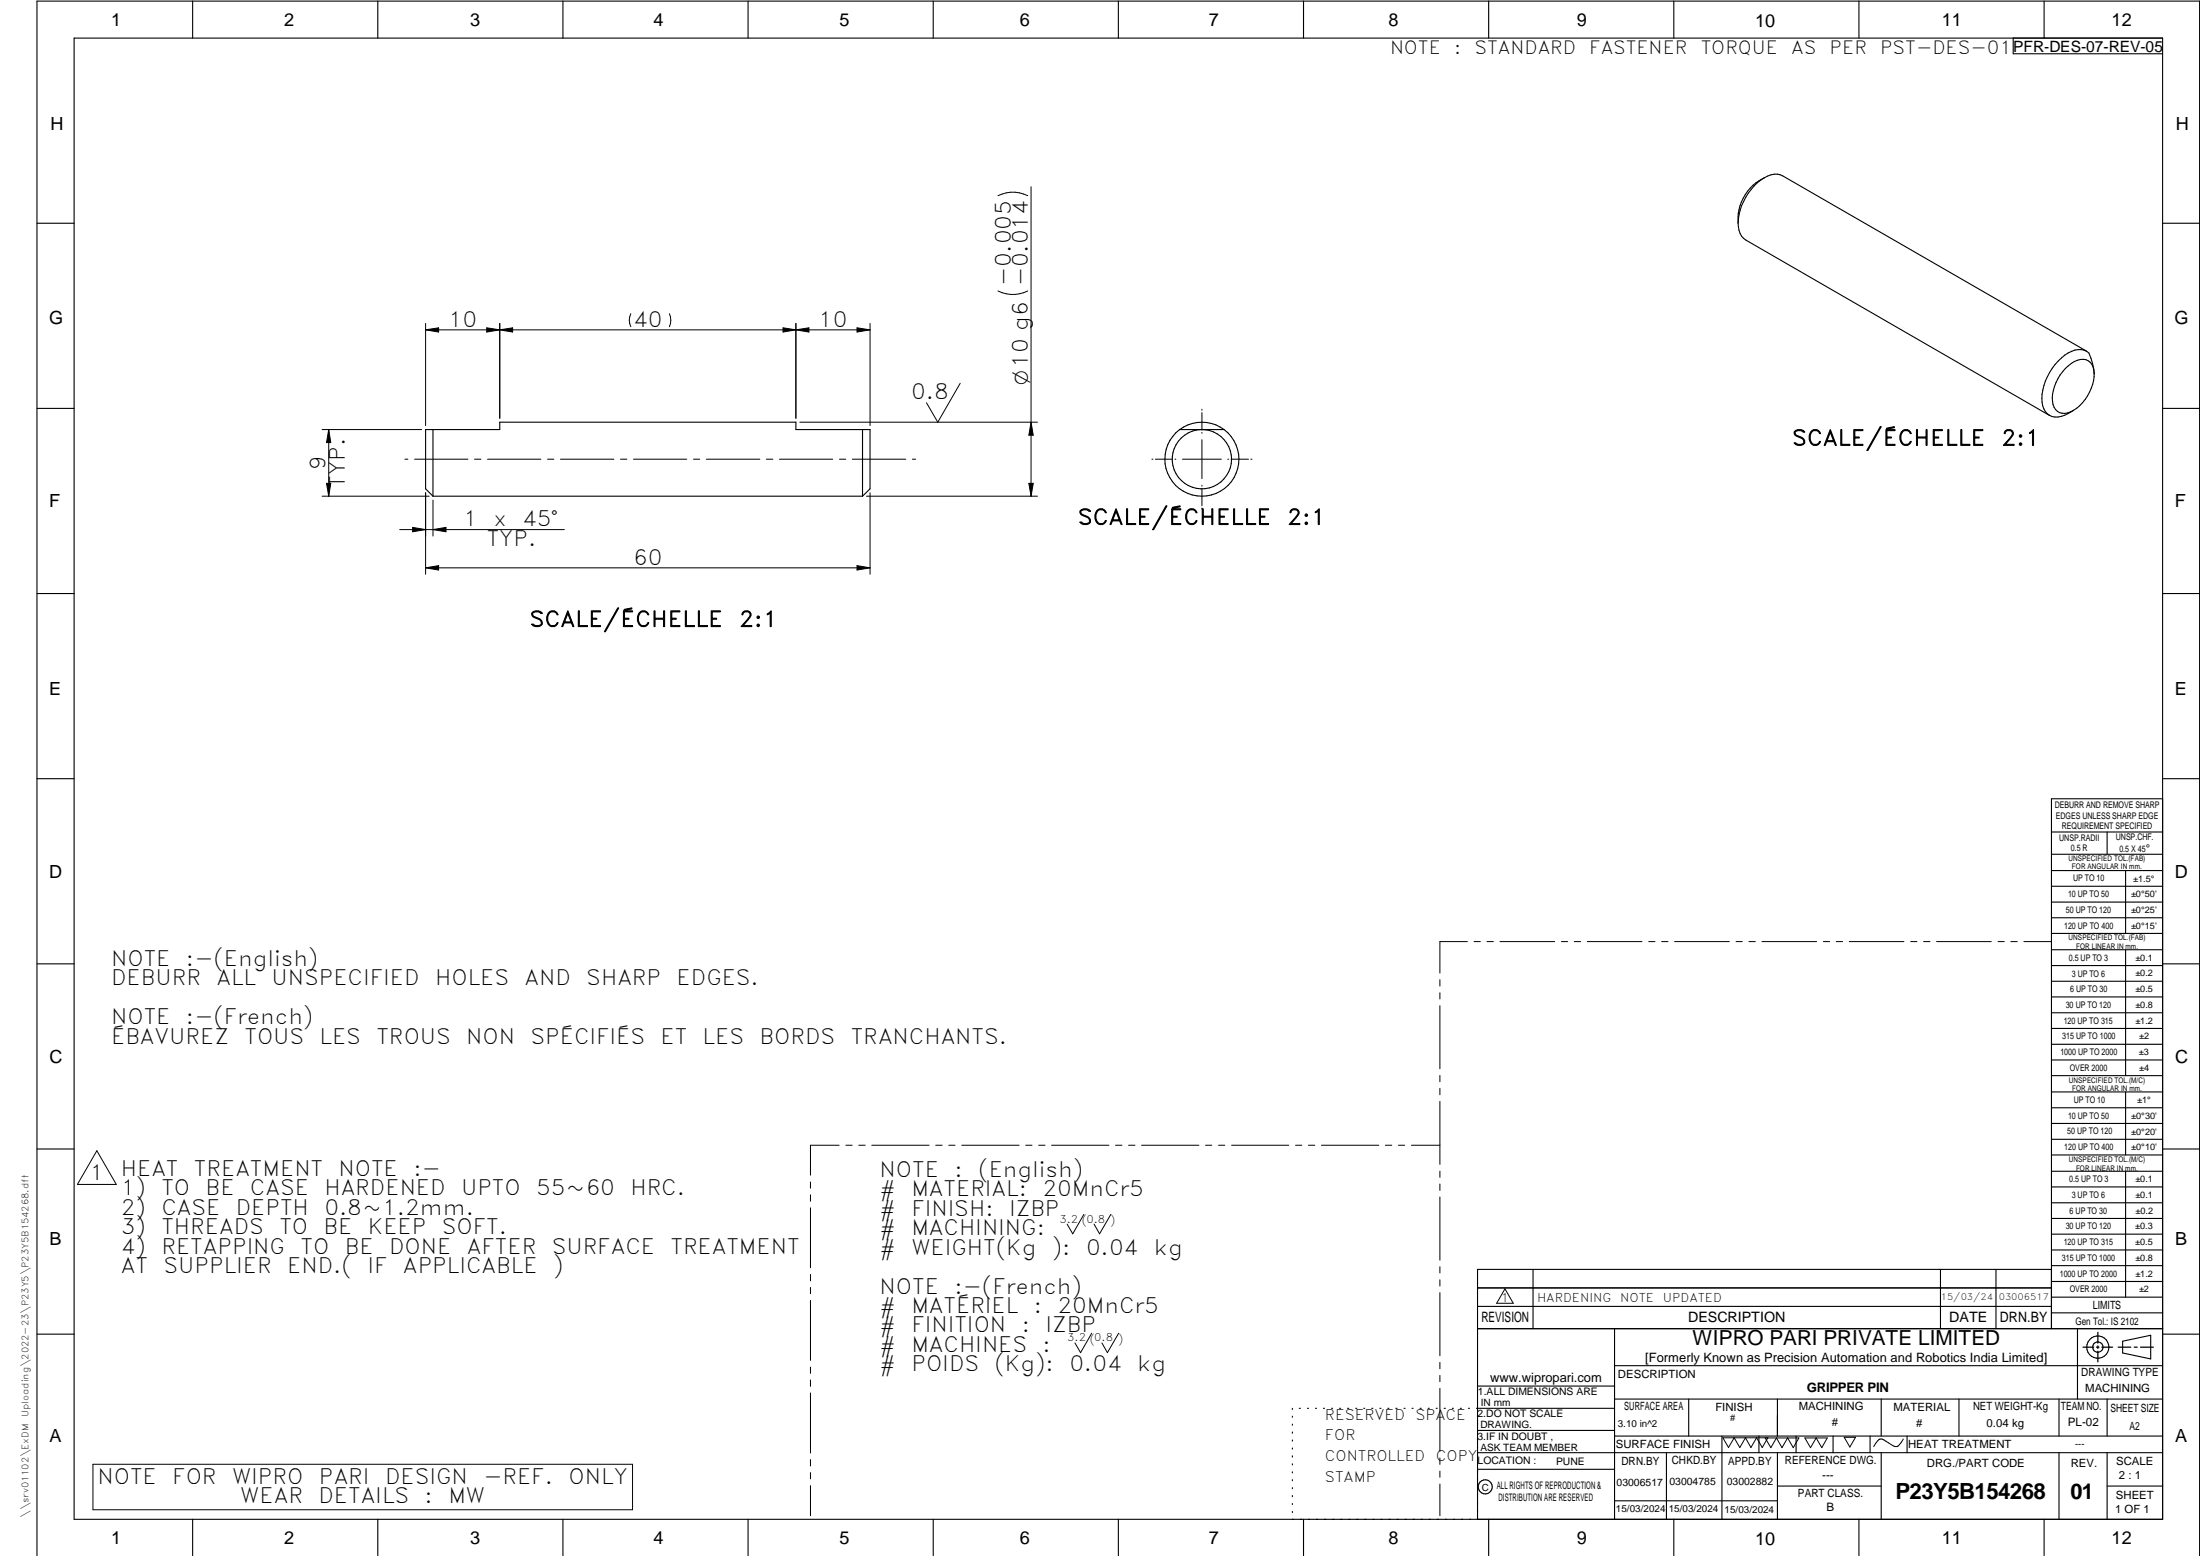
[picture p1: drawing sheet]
<svg xmlns="http://www.w3.org/2000/svg" width="594mm" height="420mm" viewBox="0 0 594 420" stroke-linecap="round" stroke-linejoin="round" font-family="sans-serif">
<g fill="none" stroke="#000" stroke-width=".3">
<path d="M20 10.3h564v400h-564zM52 .3v10M102 .3v10M152 .3v10M202 .3v10M252 .3v10M302 .3v10M352 .3v10M402 .3v10M452 .3v10M502 .3v10M543.6 10.3v4.2h40.4"/>
<path d="M552 .3v10M476.4 48a12.5 12.5 0 0 0-7.1 12.2M476.4 48a15.5 15.5 0 0 0-7.1 12.2M476.4 48a4.8 4.8 0 0 1 5-.5l82 47.3M10 60.3h10M469.3 60.2a5.1 5.1 0 0 0 2.1 4.6l82.1 47.4M584 60.3h10M557.7 99.5a6.3 6.3 0 0 1 5.5-2.4 3.5 3.5 0 0 1 2.3 3.6 11.8 11.8 0 0 1-7.2 10.8 3.1 3.1 0 0 1-4-3.1 11.8 11.8 0 0 1 3.4-8.9zM10 110.3h10M116.9 116v18M232.9 116v18M318.6 116a10 10 0 0 0-1.5 14.7 10 10 0 0 0 14.8 0 10 10 0 0 0-1.4-14.7"/>
<path d="M318.6 116h11.9M330.5 116a10 10 0 0 0-11.9 0M565.5 101a16.7 16.7 0 0 0-1.4-5.7 4.5 4.5 0 0 0-5.6 0 15.4 15.4 0 0 0-7.1 13.3 4 4 0 0 0 6.1 3.5l2.4-1.2M584 110.3h10M116.9 134l-2-2v-16h20.1v-2h79.9v2h20v16l-2 2M116.9 134h116M10 160.3h10M584 160.3h10M10 210.3h10M584 215.7h-30v143.1M584 210.3h10M554 224.7h30"/>
<path d="M554 230.7h30M554 235.1h30M554 239.3h30M569 224.7v6M574 235.1v17M554 243.6h30M554 247.8h30M554 252.1h30M554 256.5h30M574 256.5v33.9M10 260.3h10M554 260.7h30"/>
<path d="M554 265h30M554 269.2h30M554 273.5h30M554 277.7h30M584 260.3h10M554 282h30M554 286.2h30M554 290.4h30M554 294.9h30M554 299.1h30M574 294.9v17M10 310.3h10"/>
<path d="M554 303.4h30M554 307.6h30M554 311.9h30M554 316.3h30M574 316.3v34M584 310.3h10M554 320.5h30M554 324.8h30M554 329h30M554 333.2h30M554 337.5h30M399 358.8h185"/>
<path d="M399 352.8h155M399 347.8h155M414 342.8v16M436 358.8v51.5M524 342.8v16M539 342.8v16M554 341.8h30M554 346h30M554 350.3h30M554 354.5h30M554 342.8h-155v67.5M561 358.8v19"/>
<path d="M10 360.3h10M399 374.3h37M436 368.8h148M436 377.8h148M456 377.8v10M480 377.8v10M508 377.8v10M529 377.8v10M556 377.8v10M569 377.8v10M573.2 362.2l7.6-1.6v6.3l-7.6-1.6zM584 360.3h10"/>
<path d="M349 380.3v.3M349 382.4v.3M349 384.6v.3M349 386.7v.3M349 388.8v.3M349 391v.3M349 393.1v.3M349 395.3v.3M349 397.4v.3M349 399.5v.3M350.9 380.3h.2M353.1 380.3h.2"/>
<path d="M355.2 380.3h.3M357.4 380.3h.3M359.6 380.3h.3M361.7 380.3h.3M363.9 380.3h.3M366.1 380.3h.3M368.3 380.3h.2M370.4 380.3h.3M372.6 380.3h.3M374.8 380.3h.3M376.9 380.3h.4M379.1 380.3h.3"/>
<path d="M381.3 380.3h.3M383.4 380.3h.4M385.6 380.3h.3M387.8 380.3h.3M390 380.3h.3M392.2 380.3h.3M394.3 380.3h.3M396.5 380.3h.3M398.7 380.3h37.3M399 386.2h37M399 396.7h37M436 387.8h148"/>
<path d="M450 392.3v18M465 387.8v22.5M475 387.8v4.5M480 392.3v18M485 387.8v4.5M495 387.8v4.5M505 387.8v4.5M508 392.3v18M515 387.8v4.5M556 392.3v18M569 392.3v18M584 392.3h-185"/>
<path d="M52 410.3v9.7M102 410.3v9.7M152 410.3v9.7M202 410.3v9.7M252 410.3v9.7M302 410.3v9.7M349 401.7v.3M349 403.8v.4M349 406v.3M349 408.1v.3M352 410.3v9.7M402 410.3v9.7"/>
<path d="M436 405.3h44M452 410.3v9.7M480 401.3h28M502 410.3v9.7M552 410.3v9.7M569 401.3h15M10 420v-419.7h584v419.7"/>
<circle cx="324.6" cy="124" r="8"/>
<circle cx="566.5" cy="363.8" r="2.99"/>
<circle cx="566.5" cy="363.7" r="1.41"/>
<circle cx="401.1" cy="401.5" r="1.9"/>
</g>
<path d="M566.5 359.7v3M562.5 363.8h2.9M566.1 363.8h.7M566.5 363.4v.7M566.5 364.9v2.8M567.6 363.8h2.9M572 363.8h3.4M576.3 363.8h.8M578 363.8h3.5" fill="none" stroke="#000" stroke-width=".34"/>
<g fill="none" stroke="#000" stroke-width=".27">
<path d="M269.5 52.8a9 9 0 0 1 8 0M278.4 50.4v83.6M277.5 78.6a9 9 0 0 1-8 0M114.9 89.1l3.5-.6v1.2zM114.9 87.3v27.6M114.9 89.1h120M131.4 88.5l3.6 .6-3.6 .6zM135 87.3v25.6M135 89.1l3.4-.6v1.2zM170.3 84.7a3.9 3.9 0 0 0 0 3.5M180.8 84.7a4.2 4.2 0 0 1 0 3.5M211.4 88.5l3.5 .6-3.5 .6z"/>
<path d="M214.9 87.3v25.6M214.9 89.1l3.5-.6v1.2zM231.4 88.5l3.5 .6-3.5 .6zM234.9 87.3v27.6M87 116h26.9M88.8 116l.5 3.5h-1.1zM88.8 116v18M216 114h64.2M259.3 103.5l-6.1 10.5-3-5.2M278.4 114l.6 3.5h-1.2zM324.6 110.5v.3M324.6 111.4v4.7"/>
<path d="M324.6 116.8v.2M324.6 118.7v10.5M87 134h28.9M88.2 130.5h1.1l-.5 3.5zM109.3 124h.8M112 124h14.4M114.9 133.1v22M116.9 135v9.7M128.1 124h1.8M131.6 124h14.4M147.9 124h1.7M151.3 124h14.5"/>
<path d="M167.5 124h1.8M171.1 124h14.4M187.3 124h1.7M190.7 124h14.5M207 124h1.7M210.5 124h14.4M226.7 124h1.7M230.2 124h14.4M234 134h46.2M234.9 133.1v22M246.4 124h.9M277.8 130.5h1.2l-.6 3.5z"/>
<path d="M311.1 124h.3M312 124h4.6M317.3 124h.2M319.3 124h10.5M324.6 131v.3M324.6 131.9v4.7M324.6 137.2v.3M331.5 124h.3M332.4 124h4.7M337.8 124h.3M107.9 143h44.5M111.4 142.4l3.5 .6-3.5 .6z"/>
<path d="M114.9 153.3l3.5-.6v1.2zM114.9 153.3h120M116.9 143l3.5-.6v1.2zM231.4 152.7l3.5 .6-3.5 .6zM396.2 254.3h-7.4v8.5M398.1 254.3h1.6M401.5 254.3h1.8M405 254.3h14.8M421.6 254.3h1.7M425.1 254.3h1.7M428.6 254.3h14.8M445.2 254.3h1.7"/>
<path d="M448.7 254.3h1.7M452.2 254.3h14.8M468.8 254.3h1.7M472.3 254.3h1.7M475.8 254.3h14.8M492.4 254.3h1.7M495.8 254.3h1.8M499.4 254.3h14.7M516 254.3h1.6M519.4 254.3h1.8M522.9 254.3h14.8M539.5 254.3h1.7"/>
<path d="M543 254.3h1.7M546.5 254.3h7.4M388.8 264.5v1.8M388.8 268.1v1.6M388.8 271.6v17M388.8 290.4v1.7M388.8 293.9v1.7M388.8 297.4v17M26.2 310.7l5.2 9.1h-10.5zM218.9 319.2v1.6M226.6 309.2h-7.7v8.1M228.4 309.2h1.7"/>
<path d="M231.9 309.2h1.7M235.4 309.2h15.5M252.7 309.2h1.7M256.2 309.2h1.7M259.7 309.2h15.5M277 309.2h1.7M280.5 309.2h1.7M284 309.2h15.5M301.2 309.2h1.8M304.8 309.2h1.7M308.3 309.2h15.5M325.5 309.2h1.7"/>
<path d="M329.1 309.2h1.6M332.6 309.2h15.4M349.8 309.2h1.7M353.3 309.2h1.7M356.8 309.2h15.5M374.1 309.2h1.7M377.6 309.2h1.7M381.1 309.2h7.7M388.8 316.2v1.7M388.8 319.7v1.7M218.9 322.6v1.8M218.9 326.1v16.2"/>
<path d="M292.7 327.9l-3 5.3-1.5-2.7M300 327.9l-3.1 5.3-1.5-2.7M388.8 323.2v17.1M218.9 344.1v1.8M218.9 347.6v1.7M218.9 351.2v16.1M388.8 342.1v1.6M388.8 345.6v1.7M388.8 349v17.1M406.4 348l2.2 3.9h-4.5zM218.9 369.1v1.7M218.9 372.6v1.8"/>
<path d="M218.9 376.1v16.2M294.8 360l-3 5.3-1.5-2.7M302.1 360l-3.1 5.3-1.4-2.7M388.8 367.9v1.7M388.8 371.4v1.7M388.8 374.9v17M25.1 395.4h145.7v12.3h-145.7zM218.9 394.1v1.8M218.9 397.6v1.7M388.8 393.7v1.7M388.8 397.2v1.7M465.2 388.2h12.2l-1.5 2.7-1.6-2.7-1.5 2.7-1.5-2.7-1.5 2.7-1.5-2.7-1.5 2.7z"/>
<path d="M476.7 388.3h9.1l-1.6 2.6-1.5-2.6-1.5 2.6-1.5-2.6-1.5 2.6zM487.4 388.3h6l-1.5 2.6-1.5-2.6-1.5 2.6zM498 388.1h3.1l-1.6 2.6zM514 388.6l-1.1 1.5a1.2 1.2 0 0 1-1.8 .3l-1.8-1.2a1.55 1.55 0 0 0-1.6-.6 1.55 1.55 0 0 0-1.2 1.1l-.5 .9M218.9 401.2v8.1M388.8 400.7v8.6"/>
</g>
<g fill="#000">
<path d="M114.9 89.1l3.5-.6v1.2zM131.4 88.5l3.6 .6-3.6 .6zM135 89.1l3.4-.6v1.2zM211.4 88.5l3.5 .6-3.5 .6zM214.9 89.1l3.5-.6v1.2zM231.4 88.5l3.5 .6-3.5 .6zM88.8 116l.5 3.5h-1.1zM278.4 114l.6 3.5h-1.2zM88.2 130.5h1.1l-.5 3.5zM277.8 130.5h1.2l-.6 3.5zM111.4 142.4l3.5 .6-3.5 .6zM114.9 153.3l3.5-.6v1.2z"/>
<path d="M116.9 143l3.5-.6v1.2zM231.4 152.7l3.5 .6-3.5 .6z"/>
</g>
<text font-size="6" x="511.8" y="404.8">P23Y5B154268</text>
<text font-size="5.9" x="559.1" y="404.7">01</text>
<g font-size="5.7">
<text x="273" y="77.3" transform="rotate(-90 273 77.3)">-0.005</text>
<text x="277.5" y="77.3" transform="rotate(-90 277.5 77.3)">-0.014</text>
<text x="121" y="88.2">10</text>
<text x="171" y="88.2">40</text>
<text x="221" y="88.2">10</text>
<text x="246.1" y="107.9">0.8</text>
<text x="483.9" y="120.3">SCALE/ÉCHELLE</text>
<text x="540.4" y="120.3">2:1</text>
<text x="87.9" y="127" transform="rotate(-90 87.9 127)">9</text>
<text x="93.1" y="131.7" transform="rotate(-90 93.1 131.7)">TYP.</text>
<text x="125.1" y="142.1">1</text>
<text x="133.3" y="142.1">x</text>
<text x="141" y="142.1">45°</text>
<text x="291" y="141.6">SCALE/ÉCHELLE</text>
<text x="347.6" y="141.6">2:1</text>
<text x="131.4" y="147.4">TYP.</text>
<text x="171" y="152.4">60</text>
<text x="143" y="169.2">SCALE/ÉCHELLE</text>
<text x="199.6" y="169.2">2:1</text>
<text x="30" y="260.8">NOTE</text>
<text x="50.2" y="260.8">:-(English)</text>
<text x="30" y="266.1">DEBURR</text>
<text x="58.5" y="266.1">ALL</text>
<text x="73.4" y="266.1">UNSPECIFIED</text>
<text x="117.5" y="266.1">HOLES</text>
<text x="141.7" y="266.1">AND</text>
<text x="158.3" y="266.1">SHARP</text>
<text x="182.7" y="266.1">EDGES.</text>
<text x="30" y="276.6">NOTE</text>
<text x="30" y="281.8">ÉBAVUREZ</text>
<text x="50.2" y="276.6">:-(French)</text>
<text x="66" y="281.8">TOUS</text>
<text x="86.3" y="281.8">LES</text>
<text x="101.6" y="281.8">TROUS</text>
<text x="125.9" y="281.8">NON</text>
<text x="143.3" y="281.8">SPÉCIFIÉS</text>
<text x="178.4" y="281.8">ET</text>
<text x="189.7" y="281.8">LES</text>
<text x="205.1" y="281.8">BORDS</text>
<text x="229.7" y="281.8">TRANCHANTS.</text>
<text x="32.6" y="317.5">HEAT</text>
<text x="52.4" y="317.5">TREATMENT</text>
<text x="91.4" y="317.5">NOTE</text>
<text x="111.6" y="317.5">:-</text>
<text x="237.5" y="317.8">NOTE</text>
<text x="257.7" y="317.8">:</text>
<text x="264.1" y="317.8">(English)</text>
<text x="24.2" y="318.5">1</text>
<text x="32.6" y="322.8">1)</text>
<text x="43.6" y="322.8">TO</text>
<text x="55.5" y="322.8">BE</text>
<text x="67.5" y="322.8">CASE</text>
<text x="87.6" y="322.8">HARDENED</text>
<text x="124.5" y="322.8">UPTO</text>
<text x="144.8" y="322.8">55~60</text>
<text x="170.2" y="322.8">HRC.</text>
<text x="237.5" y="323">#</text>
<text x="246.1" y="323">MATERIAL:</text>
<text x="281.5" y="323">20MnCr5</text>
<text x="32.6" y="328">2)</text>
<text x="43.6" y="328">CASE</text>
<text x="63.7" y="328">DEPTH</text>
<text x="87.6" y="328">0.8~1.2mm.</text>
<text x="237.5" y="328.3">#</text>
<text x="246.1" y="328.3">FINISH:</text>
<text x="272.5" y="328.3">IZBP</text>
<text x="32.6" y="333.3">3)</text>
<text x="43.6" y="333.3">THREADS</text>
<text x="75.4" y="333.3">TO</text>
<text x="87.4" y="333.3">BE</text>
<text x="99.3" y="333.3">KEEP</text>
<text x="119.3" y="333.3">SOFT.</text>
<text x="237.5" y="333.5">#</text>
<text x="246.1" y="333.5">MACHINING:</text>
<text x="32.6" y="338.5">4)</text>
<text x="43.6" y="338.5">RETAPPING</text>
<text x="81.2" y="338.5">TO</text>
<text x="93.1" y="338.5">BE</text>
<text x="105.1" y="338.5">DONE</text>
<text x="126.1" y="338.5">AFTER</text>
<text x="149" y="338.5">SURFACE</text>
<text x="181.1" y="338.5">TREATMENT</text>
<text x="237.5" y="338.8">#</text>
<text x="246.1" y="338.8">WEIGHT(Kg</text>
<text x="284" y="338.8">):</text>
<text x="293.3" y="338.8">0.04</text>
<text x="311.6" y="338.8">kg</text>
<text x="32.6" y="343.8">AT</text>
<text x="44.1" y="343.8">SUPPLIER</text>
<text x="77.5" y="343.8">END.(</text>
<text x="99.2" y="343.8">IF</text>
<text x="108.8" y="343.8">APPLICABLE</text>
<text x="149.4" y="343.8">)</text>
<text x="237.5" y="349.3">NOTE</text>
<text x="257.7" y="349.3">:-(French)</text>
<text x="237.5" y="354.5">#</text>
<text x="237.5" y="359.8">#</text>
<text x="246.1" y="359.8">FINITION</text>
<text x="246.1" y="354.5">MATÉRIEL</text>
<text x="275.9" y="359.8">:</text>
<text x="279.2" y="354.5">:</text>
<text x="282.3" y="359.8">IZBP</text>
<text x="285.6" y="354.5">20MnCr5</text>
<text x="237.5" y="365">#</text>
<text x="246.1" y="365">MACHINES</text>
<text x="281.5" y="365">:</text>
<text x="237.5" y="370.3">#</text>
<text x="246.1" y="370.3">POIDS</text>
<text x="268.5" y="370.3">(Kg):</text>
<text x="288.8" y="370.3">0.04</text>
<text x="307.1" y="370.3">kg</text>
<text x="26.3" y="400.6">NOTE</text>
<text x="46.5" y="400.6">FOR</text>
<text x="62.7" y="400.6">WIPRO</text>
<text x="86.1" y="400.6">PARI</text>
<text x="104" y="400.6">DESIGN</text>
<text x="130.5" y="400.6">-REF.</text>
<text x="153.5" y="400.6">ONLY</text>
<text x="64.9" y="405.9">WEAR</text>
<text x="86" y="405.9">DETAILS</text>
<text x="114.7" y="405.9">:</text>
<text x="121.1" y="405.9">MW</text>
</g>
<text font-size="5.6" x="457" y="363.2">WIPRO PARI PRIVATE LIMITED</text>
<text font-size="5.4" x="277.5" y="104" transform="rotate(-90 277.5 104)">O10 g6</text>
<g font-size="4.9">
<text x="30" y="6.9">1</text>
<text x="76.7" y="6.9">2</text>
<text x="127" y="6.9">3</text>
<text x="176.5" y="6.9">4</text>
<text x="226.7" y="6.9">5</text>
<text x="275.4" y="6.9">6</text>
<text x="326.4" y="6.9">7</text>
<text x="375" y="6.9">8</text>
<text x="425.8" y="6.9">9</text>
<text x="473.9" y="7.3">10</text>
<text x="524.3" y="6.9">11</text>
<text x="570.2" y="6.9">12</text>
<text x="375.4" y="14.5">NOTE</text>
<text x="392.7" y="14.5">:</text>
<text x="398.2" y="14.5">STANDARD</text>
<text x="429.2" y="14.5">FASTENER</text>
<text x="459.2" y="14.5">TORQUE</text>
<text x="483.7" y="14.5">AS</text>
<text x="494.1" y="14.5">PER</text>
<text x="507.7" y="14.5">PST-DES-01</text>
<text x="13.6" y="35.1">H</text>
<text x="587.6" y="35.1">H</text>
<text x="13.2" y="87.5">G</text>
<text x="587.2" y="87.5">G</text>
<text x="13.2" y="137">F</text>
<text x="587.2" y="137">F</text>
<text x="13.2" y="187.6">E</text>
<text x="587.2" y="187.6">E</text>
<text x="13.2" y="237">D</text>
<text x="587.2" y="237">D</text>
<text x="13.4" y="287.1">C</text>
<text x="587.4" y="287.1">C</text>
<text x="13.4" y="336.2">B</text>
<text x="587.4" y="336.2">B</text>
<text x="13.4" y="389.3">A</text>
<text x="587.4" y="389.3">A</text>
<text x="30" y="416.9">1</text>
<text x="76.7" y="416.9">2</text>
<text x="127" y="416.9">3</text>
<text x="176.5" y="416.9">4</text>
<text x="226.7" y="416.9">5</text>
<text x="275.4" y="416.9">6</text>
<text x="326.4" y="416.9">7</text>
<text x="375" y="416.9">8</text>
<text x="425.8" y="416.9">9</text>
<text x="473.9" y="417.3">10</text>
<text x="524.3" y="416.9">11</text>
<text x="570.2" y="416.9">12</text>
</g>
<text font-size="4.2" x="543.6" y="14">PFR-DES-07-REV-05</text>
<g font-size="3.9">
<text x="400" y="357.1">REVISION</text>
<text x="455.9" y="357.1">DESCRIPTION</text>
<text x="526.4" y="357.1">DATE</text>
<text x="540" y="357.1">DRN.BY</text>
<text x="357.8" y="383.3">RESERVED</text>
<text x="382.3" y="383.3">SPACE</text>
<text x="357.8" y="388.9">FOR</text>
<text x="357.8" y="394.5">CONTROLLED</text>
<text x="387.8" y="394.5">COPY</text>
<text x="357.8" y="400">STAMP</text>
</g>
<text font-size="3.6" x="487.9" y="375.8">GRIPPER PIN</text>
<g font-size="3.5">
<text x="444.3" y="367.7">[Formerly Known as Precision Automation and Robotics India Limited]</text>
<text x="402.4" y="373.3">www.wipropari.com</text>
</g>
<g font-size="3.3">
<text x="405.3" y="351.6">1</text>
<text x="415.1" y="351.5">HARDENING</text>
<text x="437.5" y="351.5">NOTE</text>
<text x="449" y="351.5">UPDATED</text>
</g>
<g font-size="3.1">
<text x="565.1" y="353.5">LIMITS</text>
<text x="562" y="371.7">DRAWING TYPE</text>
<text x="436.9" y="372.1">DESCRIPTION</text>
<text x="563.1" y="375.9">MACHINING</text>
<text x="438.6" y="380.8">SURFACE AREA</text>
<text x="463.2" y="380.9">FINISH</text>
<text x="485.7" y="380.8">MACHINING</text>
<text x="511.3" y="380.9">MATERIAL</text>
<text x="532.8" y="380.7">NET WEIGHT-Kg</text>
<text x="556.5" y="380.7">TEAM NO.</text>
<text x="569.9" y="381.2">SHEET SIZE</text>
<text x="494.6" y="385.1">#</text>
<text x="517.4" y="385.3">#</text>
<text x="536.4" y="385.3">0.04 kg</text>
<text x="558.4" y="385.1">PL-02</text>
<text x="575" y="386.1">A2</text>
<text x="436.3" y="391">SURFACE FINISH</text>
<text x="437.8" y="395.5">DRN.BY</text>
<text x="451.4" y="395.4">CHKD.BY</text>
<text x="466.6" y="395.5">APPD.BY</text>
<text x="482" y="395.4">REFERENCE DWG.</text>
<text x="515.3" y="391.1">HEAT TREATMENT</text>
<text x="571.4" y="395.6">SCALE</text>
<text x="492.1" y="399.4">---</text>
<text x="520.4" y="396.2">DRG./PART CODE</text>
<text x="559.2" y="396.1">REV.</text>
<text x="572.2" y="399.5">2 : 1</text>
<text x="485.5" y="404.3">PART CLASS.</text>
<text x="493.2" y="407.9">B</text>
<text x="571.4" y="404.7">SHEET</text>
<text x="571.2" y="408.4">1 OF 1</text>
</g>
<text font-size="3" x="579.5" y="230.1">°</text>
<g font-size="2.8">
<text x="286.1" y="330.1">3.2 (0.8 )</text>
<text x="560.4" y="357.7">Gen Tol.: IS 2102</text>
<text x="288.2" y="362.2">3.2 (0.8 )</text>
<text x="399.1" y="376.6">1.ALL DIMENSIONS ARE</text>
<text x="399" y="382.7">2.DO NOT SCALE</text>
<text x="399" y="388.7">3.IF IN DOUBT ,</text>
<text x="399" y="395.4">LOCATION :</text>
<text x="420.2" y="395.6">PUNE</text>
<text x="404.2" y="402">ALL RIGHTS OF REPRODUCTION &amp;</text>
<text x="436.5" y="401.2">03006517</text>
<text x="450.8" y="400.9">03004785</text>
<text x="466.3" y="401">03002882</text>
<text x="404.7" y="405.4">DISTRIBUTION ARE RESERVED</text>
</g>
<g font-size="2.7">
<text x="399.9" y="379.7">IN mm</text>
<text x="399.7" y="385.7">DRAWING.</text>
<text x="436.9" y="385.4">3.10 in^2</text>
<text x="399.7" y="391.8">ASK TEAM MEMBER</text>
<text x="400.1" y="402.5">C</text>
<text x="436.4" y="408.3">15/03/2024</text>
<text x="450.6" y="408.4">15/03/2024</text>
<text x="465.7" y="408.5">15/03/2024</text>
</g>
<g font-size="2.5">
<text x="554.9" y="218.3">DEBURR AND REMOVE SHARP</text>
<text x="555.2" y="221">EDGES UNLESS SHARP EDGE</text>
<text x="556.1" y="227.1">UNSP.RADII</text>
<text x="556.8" y="223.8">REQUIREMENT SPECIFIED</text>
<text x="571.4" y="226.9">UNSP.CHF.</text>
<text x="559.2" y="229.9">0.5 R</text>
<text x="572.3" y="230.1">0.5 X 45</text>
<text x="559.8" y="238">UP TO 10</text>
<text x="576.1" y="238.1">±1.5°</text>
<text x="558.5" y="242.2">10 UP TO 50</text>
<text x="575.5" y="242.3">±0°50'</text>
<text x="557.4" y="250.7">120 UP TO 400</text>
<text x="557.9" y="246.5">50 UP TO 120</text>
<text x="575.5" y="250.7">±0°15'</text>
<text x="575.5" y="246.5">±0°25'</text>
<text x="558.7" y="259.4">0.5 UP TO 3</text>
<text x="559.5" y="263.7">3 UP TO 6</text>
<text x="576.6" y="263.6">±0.2</text>
<text x="576.6" y="259.4">±0.1</text>
<text x="559" y="267.9">6 UP TO 30</text>
<text x="576.6" y="267.9">±0.5</text>
<text x="557.8" y="272.2">30 UP TO 120</text>
<text x="576.6" y="272.2">±0.8</text>
<text x="556.9" y="280.7">315 UP TO 1000</text>
<text x="557.3" y="276.4">120 UP TO 315</text>
<text x="576.6" y="276.4">±1.2</text>
<text x="577.7" y="280.7">±2</text>
<text x="556.4" y="284.9">1000 UP TO 2000</text>
<text x="577.6" y="284.9">±3</text>
<text x="558.9" y="289.2">OVER 2000</text>
<text x="577.7" y="289.3">±4</text>
<text x="560" y="297.9">UP TO 10</text>
<text x="577.1" y="297.9">±1°</text>
<text x="558.5" y="302.1">10 UP TO 50</text>
<text x="575.5" y="302.1">±0°30'</text>
<text x="557.4" y="310.6">120 UP TO 400</text>
<text x="558.2" y="306.3">50 UP TO 120</text>
<text x="575.5" y="310.6">±0°10'</text>
<text x="575.5" y="306.4">±0°20'</text>
<text x="558.8" y="319.2">0.5 UP TO 3</text>
<text x="559.4" y="323.4">3 UP TO 6</text>
<text x="576.6" y="319.2">±0.1</text>
<text x="576.6" y="323.5">±0.1</text>
<text x="558.9" y="327.7">6 UP TO 30</text>
<text x="576.7" y="327.7">±0.2</text>
<text x="557.8" y="332">30 UP TO 120</text>
<text x="576.6" y="332">±0.3</text>
<text x="556.8" y="340.5">315 UP TO 1000</text>
<text x="557.3" y="336.3">120 UP TO 315</text>
<text x="576.6" y="336.3">±0.5</text>
<text x="576.6" y="340.5">±0.8</text>
<text x="556.2" y="344.7">1000 UP TO 2000</text>
<text x="576.6" y="344.7">±1.2</text>
<text x="558.9" y="349">OVER 2000</text>
<text x="577.6" y="349">±2</text>
<text x="467.2" y="383.8">#</text>
<text x="560.4" y="390.7">---</text>
</g>
<g font-size="2.4">
<text x="524.1" y="351.1">15/03/24 03006517</text>
<text x="7.7" y="382.7" transform="rotate(-90 7.7 382.7)">Uploading\2022-23\P23Y5\P23Y5B154268.dft</text>
<text x="7.7" y="409.8" transform="rotate(-90 7.7 409.8)">\\srv01102\ExDM</text>
</g>
<g font-size="2.1">
<text x="558.5" y="232.4">UNSPECIFIED TOL.(FAB)</text>
<text x="559.5" y="234.7">FOR ANGULAR IN mm.</text>
<text x="558.6" y="253.9">UNSPECIFIED TOL.(FAB)</text>
<text x="560.7" y="256.3">FOR LINEAR IN mm.</text>
<text x="558.7" y="292.3">UNSPECIFIED TOL.(M/C)</text>
<text x="559.6" y="294.7">FOR ANGULAR IN mm.</text>
<text x="558.7" y="313.7">UNSPECIFIED TOL.(M/C)</text>
<text x="560.6" y="316.1">FOR LINEAR IN mm.</text>
</g>
</svg>
